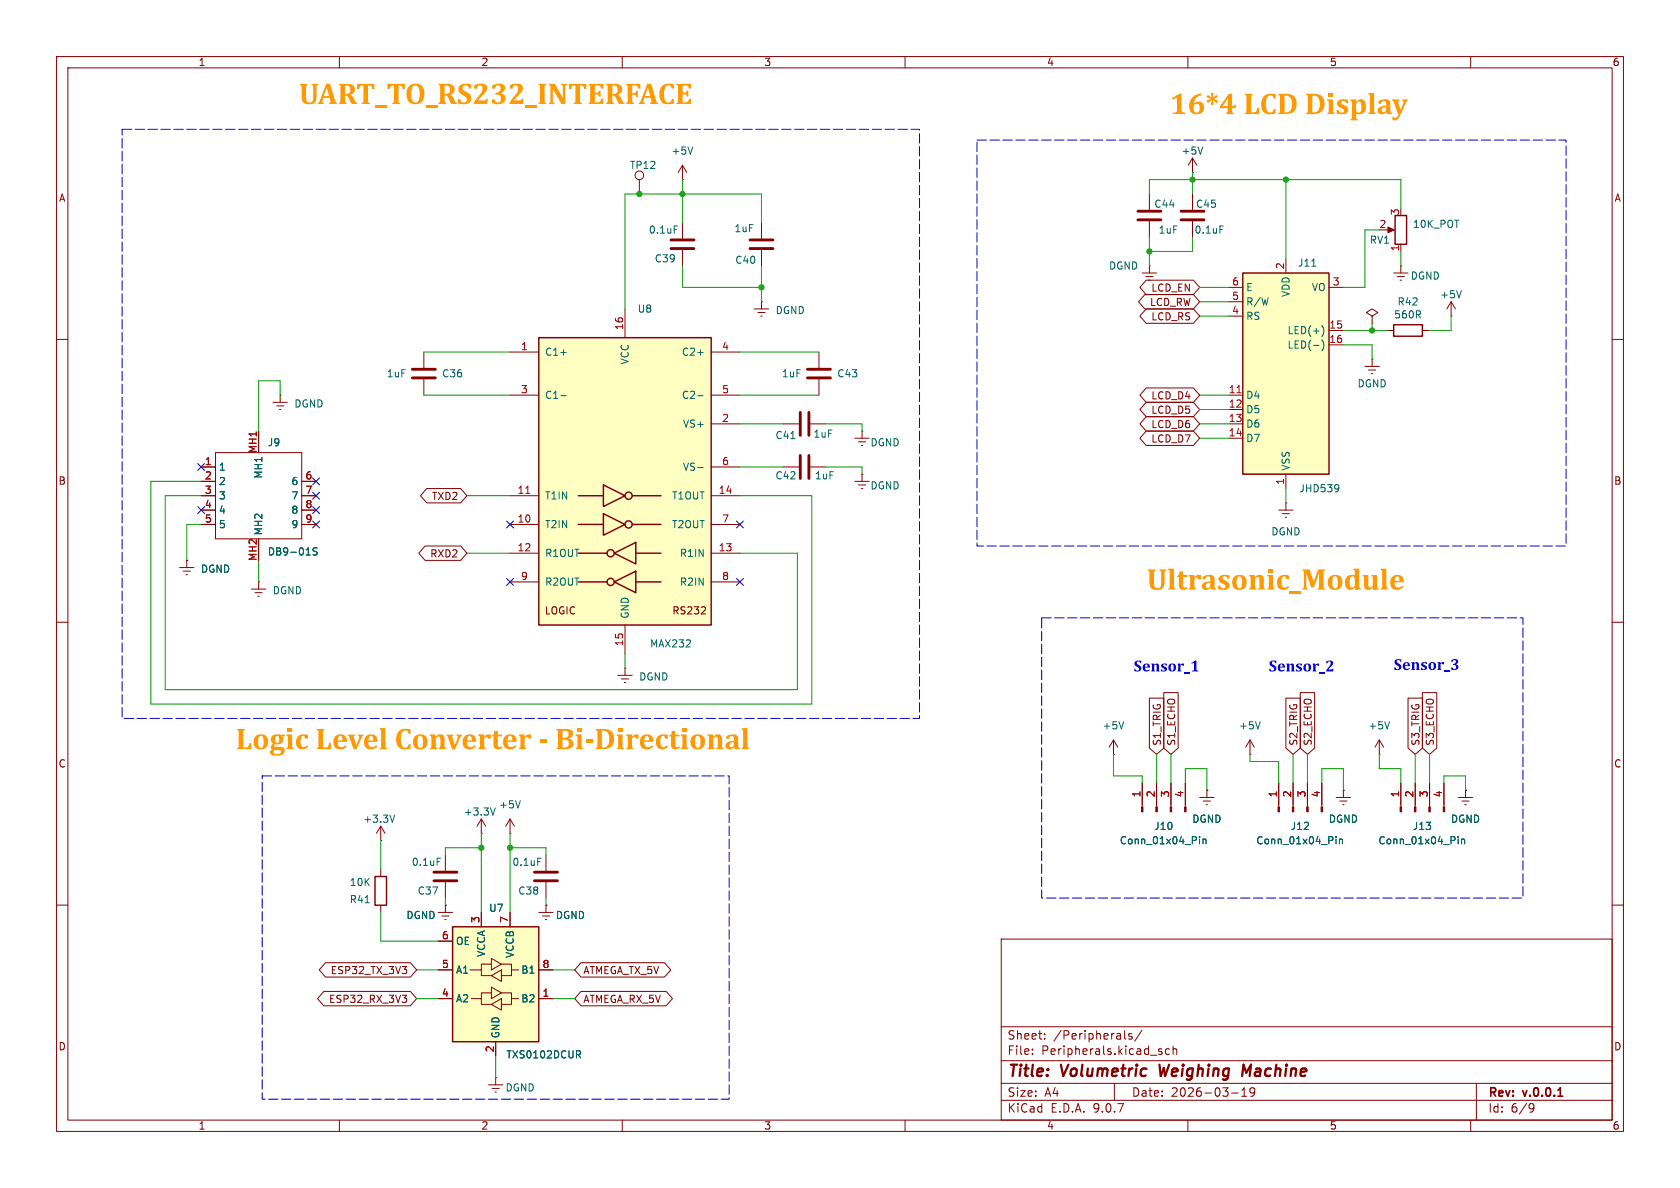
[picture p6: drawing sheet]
<svg xmlns="http://www.w3.org/2000/svg" width="297mm" height="210mm" viewBox="0 0 297 210" stroke-linecap="round" stroke-linejoin="round" font-family="sans-serif">
<g fill="none" stroke="#840000" stroke-width=".18">
<path d="M10 10h277v190h-277zM12 12h273v186h-273zM60 10v2M110 10v2M160 10v2M210 10v2M260 10v2M113 31.8v2.5M120.6 31.8h.1M120.6 29.2l-.7 1.3M120.6 29.2l.8 1.3M120.6 29.2v2.6"/>
<path d="M203.2 34.3v2.8M203.2 39.1v2.8M210.8 30.5h.1M210.8 27.9l-.7 1.3M210.8 27.9l.8 1.3M210.8 27.9v2.6M210.8 34.3v2.8M210.8 39.1v2.8M245.1 40.6h1M247.6 43.2v1.3M256.5 55.9h.1M256.5 53.3l-.7 1.3"/>
<path d="M256.5 53.3l.8 1.3M256.5 53.3v2.6M10 60h2M45.7 76.2v3.8M48.3 71.1h2.5M48.9 71.8h1.3M49.4 72.4h.3M49.5 69.9h.1M49.5 69.9v1.2M74.9 62.2v2.8M74.9 67.1v2.8M151.1 77.5h2.6"/>
<path d="M151.8 78.1h1.2M152.3 78.7h.2M152.4 76.2h.1M152.4 76.2v1.3M285 60h2M35.6 90.2h2.5M35.6 82.6h2.5M35.6 85.1h2.5M35.6 87.6h2.5M35.6 92.7h2.5M38.1 80h15.2v15.3h-15.2zM45.7 95.3v3.8"/>
<path d="M53.3 90.2h2.6M53.3 85.1h2.6M53.3 87.6h2.6M53.3 92.7h2.6M226.1 90.2h2.5M226.7 90.8h1.3M227.2 91.4h.3M227.3 88.9h.1M227.3 88.9v1.3M10 110h2M44.4 104.1h2.6M45.1 104.8h1.3"/>
<path d="M45.6 105.4h.2M45.7 102.9h.1M45.7 102.9v1.2M285 110h2M67.3 148.6h.1M67.3 146.1v2.5M67.3 153.7v1.2M67.3 146.1l-.8 1.2M67.3 146.1l.8 1.2M90.2 147.3h.1M90.2 144.8l-.8 1.3M90.2 144.8l.7 1.3"/>
<path d="M90.2 144.8v2.5M96.5 151.1v2.8M96.5 156v2.8M10 160h2M67.3 160v1.3M95.2 161.3h2.6M95.9 161.9h1.3M96.4 162.6h.2M96.5 160h.1M96.5 160v1.3M177 166h108v32h-108zM285 160h2"/>
<path d="M60 198v2M110 198v2M160 198v2M177 194.5h108M177 191.5h108M177 187.5h108M177 181.5h108M182.5 186.3v.1M182.5 185.5v.1M184.7 183.6v.1M184.7 182.8v.1M197 191.5v3"/>
<path d="M198.8 182.2v1.3l.2 .2M200.1 182.8l-.4-.1-.2 .2 .1 .2 .5 .2v.3h-.6M201.9 182.1l-1.3 2M205 185.9l.4 .1 .1 .2-.3 .2h-.2M205 185.4l.4 .1M206.7 185.5l-.4-.1-.3 .3v.4l.2 .2h.5M207.4 185.5l.2-.1 .4 .1v.9M207.4 184.9v1.5M210 198v2M217.7 193.2h1.2M219.5 193.8h.9M219.5 192.7l.5-.4v1.5"/>
<path d="M221.8 192.9l-.3 .3h-.3l-.2-.3 .1-.5 .4-.1 .2 .1a.99 .99 0 0 1-.3 1.4h-.3M260 198v2M261 191.5v6.5M270.6 195.1l.5 .1a.99 .99 0 0 1-.4 1.4h-.2M271.2 195.7l-.3 .3h-.3"/>
<circle cx="113" cy="31" r=".76"/>
</g>
<path d="M275.4 193.8h.9" fill="none" stroke="#840000" stroke-width=".3"/>
<path d="M205 188.2l.2 2 .6-1.4M221.2 188.2l-.9 1.4-.5-1.4-.2 2" fill="none" stroke="#840000" stroke-width=".4"/>
<path d="M122.5 26l-.5 1.2M212.6 26l-.4 1.2M215.7 39.9h.6M258.4 51.4l-.5 1.2M56.1 96.9l-.5-.1-.2 .2v.3l.5 .3 .2 .3-.3 .2h-.5M64.6 159.6h.7M69.8 144.1l-.4 1.3M92 141.5l-.4 1.3M95.1 151.7h.6" fill="none" stroke="#006464" stroke-width=".18"/>
<path d="M246.6 38.1h2.1v5.1h-2.1zM66.3 154.9h2v5.1h-2z" fill="none" stroke="#840000" stroke-width=".25"/>
<path d="M201.2 37.3h4M201.2 38.9h4M208.8 37.3h4.1M208.8 38.9h4.1M72.9 66.8h4.1M72.9 65.3h4.1M94.5 155.7h4.1M94.5 154.2h4.1" fill="none" stroke="#840000" stroke-width=".51"/>
<path d="M245.4 40.1l1.1 .5-1.1 .5z" fill="#840000" stroke="#840000" stroke-width=".18"/>
<path d="M95.2 59.7h30.5v50.8h-30.5z" fill="#ffffc2"/>
<g fill="none" stroke="#840000" stroke-width=".25">
<path d="M95.2 59.7h30.5v50.8h-30.5zM102.2 87.6h4.5M102.2 92.7h4.5M102.2 97.8h5.1M106.7 85.7l3.8 1.9-3.8 1.9zM106.7 90.8l3.8 1.9-3.8 1.9zM108.6 97.8l3.8-1.9v3.8zM111.8 87.6h5M111.8 92.7h5M112.4 97.8h4.4M102.2 102.9h5.1M108.6 102.9l3.8-1.9v3.8z"/>
<path d="M112.4 102.9h4.4"/>
<circle cx="107.9" cy="97.8" r=".63"/>
<circle cx="111.1" cy="87.6" r=".63"/>
<circle cx="111.1" cy="92.7" r=".63"/>
<circle cx="107.9" cy="102.9" r=".63"/>
</g>
<g fill="none" stroke="#840000" stroke-width=".18">
<path d="M120.6 39.4v2.8M134.6 39.4v2.8M110.5 54.6v5.1M120.6 44.2v2.8M133.3 54.6h2.6M134 55.2h1.3M134.5 55.9h.2M134.6 53.3h.1M134.6 44.2v2.8M134.6 53.3v1.3M242.6 55.9l1-.7-1-.6-1 .6 1 .7v1.3M242.6 57.2h.1"/>
<path d="M246.4 48.3h2.5M247 48.9h1.3M247.5 49.5h.3M247.6 47h.1M247.6 47v1.3M90.2 62.2h5M90.2 69.9h5M125.7 62.2h5.1M125.7 69.9h5.1M125.7 74.9h5.1M138.4 74.9h2.8M143.3 74.9h2.7"/>
<path d="M144.8 62.2v2.8M144.8 67.1v2.8M241.3 64.8h2.5M241.9 65.4h1.3M242.4 66h.3M242.6 63.5h.1M242.6 63.5v1.3M33 99.1h.1M33 99.1v1.2M90.2 87.6h5M90.2 92.7h5M90.2 97.8h5"/>
<path d="M125.7 87.6h5.1M125.7 92.7h5.1M125.7 97.8h5.1M125.7 82.6h5.1M138.4 82.6h2.8M143.3 82.6h2.7M151.1 85.1h2.6M151.8 85.7h1.2M152.3 86.4h.2M152.4 83.8h.1M152.4 83.8v1.3M31.7 100.3h2.6"/>
<path d="M32.4 101h1.3M32.9 101.6h.2M90.2 102.9h5M109.2 119.4h2.6M110.5 118.1h.1M110.5 110.5v5.1M110.5 118.1v1.3M123.9 108.5h.8M124.7 107.4v.4M125.7 102.9h5.1M109.9 120h1.2M110.4 120.7h.2"/>
<path d="M196.8 133.4h.1M196.8 130.8l-.7 1.3M196.8 130.8l.8 1.3M196.8 130.8v2.6M201.9 138.4v4.2M204.5 138.4v4.2M207 138.4v4.2M209.5 138.4v4.2M213.4 139.7h.1M213.4 139.7v1.3M221 133.4h.1M221 130.8l-.8 1.3"/>
<path d="M221 130.8l.7 1.3M221 130.8v2.6M226.1 138.4v4.2M228.6 138.4v4.2M231.1 138.4v4.2M233.7 138.4v4.2M237.5 139.7h.1M237.5 139.7v1.3M243.8 133.4h.1M243.8 130.8l-.7 1.3M243.8 130.8l.8 1.3M243.8 130.8v2.6"/>
<path d="M247.6 138.4v4.2M250.2 138.4v4.2M252.7 138.4v4.2M255.3 138.4v4.2M259.1 139.7h.1M259.1 139.7v1.3M78.7 151.1v2.8M78.7 156v2.8M85.1 147.3h.1M85.1 144.8l-.8 1.3M85.1 144.8l.8 1.3M85.1 144.8v2.5"/>
<path d="M212.1 141h2.5M212.7 141.6h1.3M213.2 142.2h.3M236.2 141h2.6M236.9 141.6h1.2M237.4 142.2h.2M257.8 141h2.5M258.4 141.6h1.3M259 142.2h.2M77.5 161.3h2.5M78.1 161.9h1.3M78.6 162.6h.3"/>
<path d="M78.7 160h.1M78.7 160v1.3"/>
</g>
<g fill="none" stroke="#006464" stroke-width=".18">
<path d="M119.2 39.9h.6M99.1 62.3h1M99.1 69.9h1M123.3 62.3h1M123.3 69.9h1M139.8 77.5h.7M123.3 82.6h1M198.7 127.6l-.5 1.2M222.8 127.6l-.4 1.2M245.7 127.6l-.5 1.2M77.3 151.7h.6M87.6 142.8l-.5 1.3"/>
<path d="M212.1 147.9v.1M212.1 148.3v.9M212.7 148.3v.9M212.7 148.4l.1-.1 .3 .1 .1 .8M236.2 147.9v.1M236.2 148.3v.9M236.8 148.4l.2-.1 .3 .1v.8M236.8 148.3v.9M257.8 147.9v.1M257.8 148.3v.9M258.4 148.4l.2-.1 .3 .1v.8M258.4 148.3v.9"/>
</g>
<path d="M93 87.2h.7" fill="none" stroke="#a90000" stroke-width=".18"/>
<path d="M118.6 43.9h4.1M118.6 42.4h4.1M132.6 43.9h4.1M132.6 42.4h4.1M141.5 72.9v4.1M142.7 66.8h4.1M142.7 65.3h4.1M143 72.9v4.1M141.5 80.5v4.1M143 80.5v4.1M76.7 155.7h4.1M76.7 154.2h4.1" fill="none" stroke="#840000" stroke-width=".51"/>
<g fill="#840000" stroke="#840000" stroke-width=".18">
<path d="M201.8 142.6h.3v.9h-.3z"/>
<path d="M204.3 142.6h.3v.9h-.3z"/>
<path d="M206.9 142.6h.2v.9h-.2z"/>
<path d="M209.4 142.6h.3v.9h-.3z"/>
<path d="M247.5 142.6h.3v.9h-.3z"/>
<path d="M250.1 142.6h.2v.9h-.2z"/>
<path d="M252.6 142.6h.3v.9h-.3z"/>
<path d="M255.1 142.6h.3v.9h-.3z"/>
<path d="M225.9 142.6h.3v.9h-.3z"/>
<path d="M228.5 142.6h.2v.9h-.2z"/>
<path d="M231 142.6h.3v.9h-.3z"/>
<path d="M233.6 142.6h.2v.9h-.2z"/>
</g>
<path d="M80 163.8h15.2v20.4h-15.2z" fill="#ffffc2"/>
<path d="M246.4 57.4h5.1v2h-5.1zM80 163.8h15.2v20.4h-15.2z" fill="none" stroke="#840000" stroke-width=".25"/>
<g fill="none" stroke="#840000" stroke-width=".18">
<path d="M245.1 58.4h1.3M251.5 58.4h1.2M77.5 166.4h2.5M77.5 171.5h2.5M77.5 176.5h2.5M83.1 171.5h2v1h1.8M83.3 176.5h1.8v1h1.8M85.1 161.3v2.5M86.9 170.4h-1.8v1.1M86.9 175.5h-1.8v1M86.9 169.4l1.7 1-1.7 1.1zM86.9 174.5l1.7 1-1.7 1z"/>
<path d="M86.9 172.5l1.7-1v2zM86.9 177.5l1.7-1v2.1zM88.6 170.4h1.8v1.1h1.3M88.6 175.5h1.8v1h1.3M90.2 161.3v2.5M90.4 171.5v1h-1.8M90.4 176.5v1h-1.8M95.2 171.5h2.6M95.2 176.5h2.6M86.4 191.8h2.5M87 192.4h1.3M87.5 193h.3"/>
<path d="M87.6 190.5h.1M87.6 184.2v2.5M87.6 190.5v1.3"/>
</g>
<path d="M102.2 186.4l.4 .6M102.4 185.7l.2 .3v.3l-.2 .1" fill="none" stroke="#006464" stroke-width=".18"/>
<path d="M219.7 48.3h15.2v35.5h-15.2z" fill="#ffffc2"/>
<path d="M219.7 48.3h15.2v35.5h-15.2z" fill="none" stroke="#840000" stroke-width=".25"/>
<g fill="none" stroke="#840000" stroke-width=".18">
<path d="M201.9 48.3h2.6M202.4 52.1h8.6l1.1 1.2-1.1 1.3h-8.6l-1.1-1.3zM202.6 48.9h1.2M202.6 49.5h8.4l1.1 1.3-1.1 1.3h-8.4l-1.1-1.3zM202.6 54.6h8.4l1.1 1.3-1.1 1.3h-8.4l-1.1-1.3zM203.1 49.5h.2M203.2 47h.1M203.2 47v1.3M217.2 50.8h2.5M217.2 53.3h2.5M217.2 55.9h2.5M227.3 45.7v2.6"/>
<path d="M234.9 50.8h2.6M234.9 58.4h2.6M45.7 76.2v3.8M202.6 76.2h8.4l1.1 1.3-1.1 1.2h-8.4l-1.1-1.2zM202.6 71.1h8.4l1.1 1.3-1.1 1.3h-8.4l-1.1-1.3zM202.6 68.6h8.4l1.1 1.3-1.1 1.2h-8.4l-1.1-1.2zM202.6 73.7h8.4l1.1 1.2-1.1 1.3h-8.4l-1.1-1.3zM217.2 69.9h2.5M217.2 72.4h2.5M217.2 74.9h2.5M217.2 77.5h2.5M234.9 61h2.6"/>
<path d="M33 99.1h.1M35.6 82.6h2.5M35.6 85.1h2.5M35.6 87.6h2.5M35.6 90.2h2.5M35.6 92.7h2.5M45.7 95.3v3.8M53.3 85.1h2.6M53.3 87.6h2.6M53.3 90.2h2.6M53.3 92.7h2.6M75.1 96.5h6.3l1.1 1.3-1.1 1.3h-6.3l-1.1-1.3z"/>
<path d="M75.4 86.4h6l1.1 1.2-1.1 1.3h-6l-1.1-1.3zM227.3 83.8v2.6M201.9 138.4v3.8M203.2 123.4h2.5v8.8l-1.2 1.2-1.3-1.2zM204.5 138.4v3.8M205.7 122.4h2.6v9.8l-1.3 1.2-1.3-1.2zM207 138.4v3.8M209.5 138.4v3.8M213.4 139.7h.1M226.1 138.4v3.8M227.3 123.4h2.6v8.8l-1.3 1.2-1.3-1.2zM228.6 138.4v3.8"/>
<path d="M229.9 122.4h2.5v9.8l-1.3 1.2-1.2-1.2zM231.1 138.4v3.8M233.7 138.4v3.8M237.5 139.7h.1M247.6 138.4v3.8M248.9 123.4h2.6v8.8l-1.3 1.2-1.3-1.2zM250.2 138.4v3.8M251.5 122.4h2.5v9.8l-1.3 1.2-1.2-1.2zM252.7 138.4v3.8M255.3 138.4v3.8M259.1 139.7h.1M57.2 175.3h15.3l1.2 1.2-1.2 1.3h-15.3l-1.1-1.3z"/>
<path d="M57.5 170.2h15l1.2 1.3-1.2 1.2h-15l-1.1-1.2zM71.1 175.9h.8l-.4 .5M71.1 170.9h.8l-.4 .4M71.6 176.4l.3 .3v.3l-.3 .2M71.8 171.4l.1 .2-.1 .5M77.5 166.4h2.5M77.5 171.5h2.5M77.5 176.5h2.5M78.7 160h.1M85.1 161.3v2.5M90.2 161.3v2.5M95.2 171.5h2.6"/>
<path d="M95.2 176.5h2.6M96.5 160h.1M102.7 170.2h14.8l1.1 1.3-1.1 1.2h-14.8l-1.1-1.2zM102.7 175.3h15.1l1.1 1.2-1.1 1.3h-15.1l-1.1-1.3zM87.6 184.2v2.5"/>
</g>
<path d="M218.7 69.4h.7" fill="none" stroke="#a90000" stroke-width=".18"/>
<g fill="none" stroke="#006464" stroke-width=".18">
<path d="M231.9 47.1h.7M233.7 57.5a1.46 1.46 0 0 1 0 2M233.7 60.1a1.46 1.46 0 0 1 0 1.9M56.1 96.9l-.5-.1-.2 .2v.3l.5 .3 .2 .3-.3 .2h-.5M236.4 85.7l.2 .1a1.07 1.07 0 0 1-.1 1M236.7 86.2l-.3 .3M212.1 147.9v.1M212.1 148.3v.9M212.7 148.3v.9M212.7 148.4l.1-.1 .3 .1 .1 .8M236.2 147.9v.1M236.2 148.3v.9"/>
<path d="M236.8 148.4l.2-.1 .3 .1v.8M236.8 148.3v.9M257.8 147.9v.1M257.8 148.3v.9M258.4 148.4l.2-.1 .3 .1v.8M258.4 148.3v.9M102.2 186.4l.4 .6M102.4 185.7l.2 .3v.3l-.2 .1"/>
</g>
<g fill="none" stroke="#009600" stroke-width=".18">
<path d="M120.6 31.8v7.6M134.6 39.4v-5.1h-24.1v20.3M203.2 34.3v-2.5h44.4v5M210.8 30.5v3.8M227.3 31.8v13.9M120.6 47v3.8h14M134.6 47v6.3M203.2 41.9v5.1M210.8 41.9v2.6h-7.6M212.1 50.8h5.1M212.1 53.3h5.1M212.1 55.9h5.1"/>
<path d="M237.5 58.4h7.6M242.6 57.2v1.2M243.8 40.6h-2.5v10.2h-3.8M247.6 44.5v2.5M256.5 55.9v2.5h-3.8M49.5 69.9v-2.6h-3.8v8.9M74.9 69.9h15.3M74.9 62.2h15.3M130.8 69.9h14M130.8 62.2h14M130.8 74.9h7.6M146 74.9h6.4v1.3"/>
<path d="M212.1 69.9h5.1M212.1 74.9h5.1M212.1 77.5h5.1M212.1 72.4h5.1M237.5 61h5.1v2.5M35.6 85.1h-8.9v39.4h116.8v-36.9h-12.7M35.6 92.7h-2.6v6.4M35.6 87.6h-6.4v34.3h111.8v-24.1h-10.2M45.7 99.1v3.8M82.5 87.6h7.7M82.5 97.8h7.7M130.8 82.6h7.6"/>
<path d="M146 82.6h6.4v1.2M227.3 86.4v2.5M110.5 115.6v2.5M196.8 133.4v3.8h5.1v1.2M204.5 133.4v5M207 133.4v5M209.5 138.4v-2.5h3.9v3.8M221 133.4v1.2h5.1v3.8M228.6 133.4v5M231.1 133.4v5M233.7 138.4v-2.5h3.8v3.8M243.8 133.4v2.5h3.8v2.5"/>
<path d="M250.2 133.4v5M252.7 133.4v5M255.3 138.4v-1.2h3.8v2.5M67.3 148.6v5.1M78.7 158.8v1.2M85.1 147.3v14M85.1 149.9h-6.4v1.2M90.2 149.9h6.3v1.2M90.2 147.3v14M96.5 158.8v1.2M67.3 161.3v5.1h10.2M73.7 171.5h3.8"/>
<path d="M73.7 176.5h3.8M97.8 171.5h3.8M97.8 176.5h3.8M87.6 186.7v3.8"/>
</g>
<g fill="none" stroke="#000084" stroke-width=".18">
<path d="M35 81.9l1.2 1.3M35 89.6l1.2 1.2M36.2 81.9l-1.2 1.3M36.2 89.6l-1.2 1.2M55.3 84.5l1.2 1.2M55.3 92.1l1.2 1.2M55.3 89.6l1.2 1.2M55.3 87l1.2 1.2M56.5 84.5l-1.2 1.2M56.5 92.1l-1.2 1.2M56.5 89.6l-1.2 1.2M56.5 87l-1.2 1.2"/>
<path d="M89.6 92.1l1.2 1.2M90.8 92.1l-1.2 1.2M130.2 92.1l1.2 1.2M131.4 92.1l-1.2 1.2M89.6 102.3l1.2 1.2M90.8 102.3l-1.2 1.2M130.2 102.3l1.2 1.2M131.4 102.3l-1.2 1.2"/>
</g>
<path d="M21.6 22.9h141v104.1h-141zM172.7 24.8h104.2v71.7h-104.2zM184.1 109.2h85.1v49.6h-85.1zM46.4 137.2h82.5v57.1h-82.5z" fill="none" stroke="#0000c2" stroke-width=".18" stroke-dasharray="1.7 .6"/>
<g fill="#009600" stroke="#009600" stroke-width=".18">
<circle cx="85.1" cy="149.9" r=".46"/>
<circle cx="227.3" cy="31.8" r=".46"/>
<circle cx="203.2" cy="44.5" r=".46"/>
<circle cx="210.8" cy="31.8" r=".46"/>
<circle cx="120.6" cy="34.3" r=".46"/>
<circle cx="113" cy="34.3" r=".46"/>
<circle cx="90.2" cy="149.9" r=".46"/>
<circle cx="242.6" cy="58.4" r=".46"/>
<circle cx="134.6" cy="50.8" r=".46"/>
</g>
<g font-size="5.3" fill="#f90">
<text x="52.8" y="19.9">UART_TO_RS232_INTERFACE</text>
<text x="206.8" y="21.7">16*4 LCDDisplay</text>
<text x="202.7" y="105.8">Ultrasonic_Module</text>
<text x="41.7" y="134">LogicLevelConverter- Bi-Directional</text>
</g>
<g font-size="2.8" fill="#00f">
<text x="200.4" y="119.5">Sensor_1</text>
<text x="224.3" y="119.5">Sensor_2</text>
<text x="246.4" y="119.3">Sensor_3</text>
</g>
<g font-size="2.8" fill="#840000">
<text x="178" y="190.9">Title:</text>
<text x="187.7" y="190.9">Volumetric</text>
<text x="205.8" y="190.9">Weighing</text>
<text x="221.3" y="190.9">Machine</text>
</g>
<g font-size="2.1" fill="#840000">
<text x="178" y="184">Sheet:</text>
<text x="186.2" y="184">/Peripherals/</text>
<text x="178" y="186.7">File:</text>
<text x="184.1" y="186.7">Peripherals.kicad_sch</text>
<text x="178" y="196.9">KiCad</text>
<text x="178" y="194.1">Size:</text>
<text x="184.7" y="194.1">A4</text>
<text x="185.7" y="196.9">E.D.A.</text>
<text x="193.3" y="196.9">9.0.7</text>
<text x="200" y="194.1">Date:</text>
<text x="207" y="194.1">2026-03-19</text>
<text x="263" y="194.3">Rev:</text>
<text x="263" y="196.9">Id:</text>
<text x="267.1" y="196.9">6/9</text>
<text x="269.4" y="194.3">v.0.0.1</text>
</g>
<g font-size="1.8" fill="#840000">
<text x="35" y="11.9">1</text>
<text x="85" y="11.9">2</text>
<text x="135" y="11.9">3</text>
<text x="185" y="11.9">4</text>
<text x="235" y="11.9">5</text>
<text x="285" y="11.9">6</text>
<text x="10.3" y="35.9">A</text>
<text x="285.3" y="35.9">A</text>
<text x="203.4" y="51.8">LCD_EN</text>
<text x="203.2" y="54.3">LCD_RW</text>
<text x="203.4" y="56.8">LCD_RS</text>
<text x="203.4" y="70.8">LCD_D4</text>
<text x="203.4" y="73.3">LCD_D5</text>
<text x="203.4" y="75.9">LCD_D6</text>
<text x="203.4" y="78.4">LCD_D7</text>
<text x="10.3" y="85.9">B</text>
<text x="76.3" y="88.6">TXD2</text>
<text x="285.3" y="85.9">B</text>
<text x="76" y="98.7">RXD2</text>
<text x="96.2" y="108.8">LOGIC</text>
<text x="118.8" y="108.8">RS232</text>
<text x="205.4" y="131.9" transform="rotate(-90 205.4 131.9)">S1_TRIG</text>
<text x="208" y="131.9" transform="rotate(-90 208 131.9)">S1_ECHO</text>
<text x="229.6" y="131.9" transform="rotate(-90 229.6 131.9)">S2_TRIG</text>
<text x="232.1" y="131.9" transform="rotate(-90 232.1 131.9)">S2_ECHO</text>
<text x="251.1" y="131.9" transform="rotate(-90 251.1 131.9)">S3_TRIG</text>
<text x="253.7" y="131.9" transform="rotate(-90 253.7 131.9)">S3_ECHO</text>
<text x="10.3" y="135.9">C</text>
<text x="285.3" y="135.9">C</text>
<text x="58.4" y="172.4">ESP32_TX_3V3</text>
<text x="103" y="172.4">ATMEGA_TX_5V</text>
<text x="58.1" y="177.5">ESP32_RX_3V3</text>
<text x="103" y="177.5">ATMEGA_RX_5V</text>
<text x="10.3" y="185.9">D</text>
<text x="285.3" y="185.9">D</text>
<text x="35" y="199.9">1</text>
<text x="85" y="199.9">2</text>
<text x="135" y="199.9">3</text>
<text x="185" y="199.9">4</text>
<text x="235" y="199.9">5</text>
<text x="285" y="199.9">6</text>
</g>
<g font-size="1.8" fill="#006464">
<text x="118.6" y="27.5">+5V</text>
<text x="208.8" y="27.5">+5V</text>
<text x="111.3" y="30.1">TP12</text>
<text x="114.6" y="41.5">0.1uF</text>
<text x="129.7" y="41.2">1uF</text>
<text x="204" y="36.9">C44</text>
<text x="204.7" y="41.5">1uF</text>
<text x="211.1" y="41.5">0.1uF</text>
<text x="211.3" y="36.9">C45</text>
<text x="249.7" y="40.5">10K_POT</text>
<text x="115.7" y="46.6">C39</text>
<text x="129.9" y="46.8">C40</text>
<text x="196" y="47.9">DGND</text>
<text x="229.4" y="47.3">J11</text>
<text x="242.1" y="43.3">RV1</text>
<text x="220.2" y="51.7">E</text>
<text x="228.2" y="52.6" transform="rotate(-90 228.2 52.6)">VDD</text>
<text x="231.8" y="51.7">VO</text>
<text x="249.3" y="49.6">DGND</text>
<text x="254.5" y="52.9">+5V</text>
<text x="112.6" y="55.5">U8</text>
<text x="137" y="55.7">DGND</text>
<text x="220.2" y="54.2">R/W</text>
<text x="220.2" y="56.7">RS</text>
<text x="227.5" y="59.3">LED(+)</text>
<text x="246.4" y="56.5">560R</text>
<text x="247" y="54.2">R42</text>
<text x="96.3" y="63.1">C1+</text>
<text x="111.4" y="64.5" transform="rotate(-90 111.4 64.5)">VCC</text>
<text x="120.5" y="63.1">C2+</text>
<text x="227.5" y="61.8">LED(-)</text>
<text x="68.3" y="66.9">1uF</text>
<text x="78.1" y="66.9">C36</text>
<text x="96.3" y="70.7">C1-</text>
<text x="120.5" y="70.7">C2-</text>
<text x="138.1" y="66.9">1uF</text>
<text x="147.9" y="66.9">C43</text>
<text x="220.2" y="70.7">D4</text>
<text x="239.9" y="68.7">DGND</text>
<text x="51.9" y="72.2">DGND</text>
<text x="120.6" y="75.8">VS+</text>
<text x="137" y="77.8">C41</text>
<text x="143.7" y="77.6">1uF</text>
<text x="220.2" y="73.3">D5</text>
<text x="220.2" y="75.8">D6</text>
<text x="38.6" y="83.4">1</text>
<text x="47.3" y="79.1">J9</text>
<text x="120.6" y="83.4">VS-</text>
<text x="153.8" y="79.1">DGND</text>
<text x="220.2" y="78.3">D7</text>
<text x="228.2" y="83.3" transform="rotate(-90 228.2 83.3)">VSS</text>
<text x="38.6" y="86">2</text>
<text x="38.6" y="88.5">3</text>
<text x="46.6" y="84.7" transform="rotate(-90 46.6 84.7)">MH1</text>
<text x="51.4" y="86">6</text>
<text x="51.4" y="88.5">7</text>
<text x="96.3" y="88.5">T1IN</text>
<text x="118.7" y="88.5">T1OUT</text>
<text x="137" y="84.9">C42</text>
<text x="144" y="84.9">1uF</text>
<text x="153.8" y="86.7">DGND</text>
<text x="229.6" y="87.2">JHD539</text>
<text x="38.6" y="91">4</text>
<text x="38.6" y="93.6">5</text>
<text x="46.6" y="94.7" transform="rotate(-90 46.6 94.7)">MH2</text>
<text x="51.4" y="91">8</text>
<text x="51.4" y="93.6">9</text>
<text x="96.3" y="93.6">T2IN</text>
<text x="118.7" y="93.6">T2OUT</text>
<text x="224.7" y="94.8">DGND</text>
<text x="35.4" y="101.4">DGND</text>
<text x="47.3" y="98.4">DB9-01S</text>
<text x="96.3" y="98.7">R1OUT</text>
<text x="120.1" y="98.7">R1IN</text>
<text x="48.1" y="105.3">DGND</text>
<text x="96.3" y="103.7">R2OUT</text>
<text x="120.1" y="103.7">R2IN</text>
<text x="111.4" y="109.5" transform="rotate(-90 111.4 109.5)">GND</text>
<text x="114.8" y="114.7">MAX232</text>
<text x="112.9" y="120.5">DGND</text>
<text x="194.8" y="129.1">+5V</text>
<text x="218.9" y="129.1">+5V</text>
<text x="241.8" y="129.1">+5V</text>
<text x="88.1" y="143.1">+5V</text>
<text x="64.1" y="145.6">+3.3V</text>
<text x="81.9" y="144.4">+3.3V</text>
<text x="197.9" y="149.5">Conn_01x04_Pin</text>
<text x="203.9" y="146.9">J10</text>
<text x="210.7" y="145.6">DGND</text>
<text x="222" y="149.5">Conn_01x04_Pin</text>
<text x="228.1" y="146.9">J12</text>
<text x="234.8" y="145.6">DGND</text>
<text x="243.6" y="149.5">Conn_01x04_Pin</text>
<text x="249.7" y="146.9">J13</text>
<text x="256.4" y="145.6">DGND</text>
<text x="72.7" y="153.3">0.1uF</text>
<text x="90.5" y="153.3">0.1uF</text>
<text x="61.7" y="159.9">R41</text>
<text x="61.7" y="156.8">10K</text>
<text x="73.7" y="158.3">C37</text>
<text x="86.4" y="161.4">U7</text>
<text x="91.5" y="158.3">C38</text>
<text x="71.8" y="162.7">DGND</text>
<text x="80.5" y="167.2">OE</text>
<text x="98.2" y="162.7">DGND</text>
<text x="80.5" y="172.3">A1</text>
<text x="86" y="169.3" transform="rotate(-90 86 169.3)">VCCA</text>
<text x="91" y="169.4" transform="rotate(-90 91 169.4)">VCCB</text>
<text x="92.1" y="172.3">B1</text>
<text x="80.5" y="177.4">A2</text>
<text x="92.1" y="177.4">B2</text>
<text x="88.5" y="183.6" transform="rotate(-90 88.5 183.6)">GND</text>
<text x="89.4" y="187.3">TXS0102DCUR</text>
<text x="89.3" y="193.1">DGND</text>
</g>
<g font-size="1.8" fill="#a90000">
<text x="243.8" y="40.4">2</text>
<text x="247.4" y="38.2" transform="rotate(-90 247.4 38.2)">3</text>
<text x="227.1" y="47.7" transform="rotate(-90 227.1 47.7)">2</text>
<text x="247.4" y="44.5" transform="rotate(-90 247.4 44.5)">1</text>
<text x="217.7" y="50.5">6</text>
<text x="217.7" y="53.1">5</text>
<text x="235.5" y="50.5">3</text>
<text x="110.2" y="58.5" transform="rotate(-90 110.2 58.5)">16</text>
<text x="217.7" y="55.6">4</text>
<text x="234.9" y="58.2">15</text>
<text x="92" y="62">1</text>
<text x="127.6" y="62">4</text>
<text x="234.9" y="60.7">16</text>
<text x="92" y="69.6">3</text>
<text x="127.6" y="69.6">5</text>
<text x="217.1" y="69.6">11</text>
<text x="127.6" y="74.7">2</text>
<text x="217.1" y="72.1">12</text>
<text x="217.1" y="74.7">13</text>
<text x="217.1" y="77.2">14</text>
<text x="36.1" y="82.3">1</text>
<text x="45.5" y="80.2" transform="rotate(-90 45.5 80.2)">MH1</text>
<text x="127.6" y="82.3">6</text>
<text x="36.1" y="84.8">2</text>
<text x="36.1" y="87.4">3</text>
<text x="36.1" y="89.9">4</text>
<text x="53.9" y="84.8">6</text>
<text x="53.9" y="87.4">7</text>
<text x="53.9" y="89.9">8</text>
<text x="91.4" y="87.4">11</text>
<text x="127" y="87.4">14</text>
<text x="227.1" y="85.8" transform="rotate(-90 227.1 85.8)">1</text>
<text x="36.1" y="92.5">5</text>
<text x="53.9" y="92.5">9</text>
<text x="91.4" y="92.5">10</text>
<text x="127.6" y="92.5">7</text>
<text x="45.5" y="99.3" transform="rotate(-90 45.5 99.3)">MH2</text>
<text x="91.4" y="97.5">12</text>
<text x="127" y="97.5">13</text>
<text x="92" y="102.6">9</text>
<text x="127.6" y="102.6">8</text>
<text x="110.2" y="114.3" transform="rotate(-90 110.2 114.3)">15</text>
<text x="201.7" y="141" transform="rotate(-90 201.7 141)">1</text>
<text x="204.2" y="141" transform="rotate(-90 204.2 141)">2</text>
<text x="206.8" y="141" transform="rotate(-90 206.8 141)">3</text>
<text x="209.3" y="141" transform="rotate(-90 209.3 141)">4</text>
<text x="225.8" y="141" transform="rotate(-90 225.8 141)">1</text>
<text x="228.3" y="141" transform="rotate(-90 228.3 141)">2</text>
<text x="230.9" y="141" transform="rotate(-90 230.9 141)">3</text>
<text x="233.4" y="141" transform="rotate(-90 233.4 141)">4</text>
<text x="247.4" y="141" transform="rotate(-90 247.4 141)">1</text>
<text x="249.9" y="141" transform="rotate(-90 249.9 141)">2</text>
<text x="252.5" y="141" transform="rotate(-90 252.5 141)">3</text>
<text x="255" y="141" transform="rotate(-90 255 141)">4</text>
<text x="78" y="166.1">6</text>
<text x="84.8" y="163.3" transform="rotate(-90 84.8 163.3)">3</text>
<text x="89.9" y="163.3" transform="rotate(-90 89.9 163.3)">7</text>
<text x="78" y="171.2">5</text>
<text x="95.8" y="171.2">8</text>
<text x="78" y="176.3">4</text>
<text x="95.8" y="176.3">1</text>
<text x="87.4" y="186.1" transform="rotate(-90 87.4 186.1)">2</text>
</g>
</svg>
